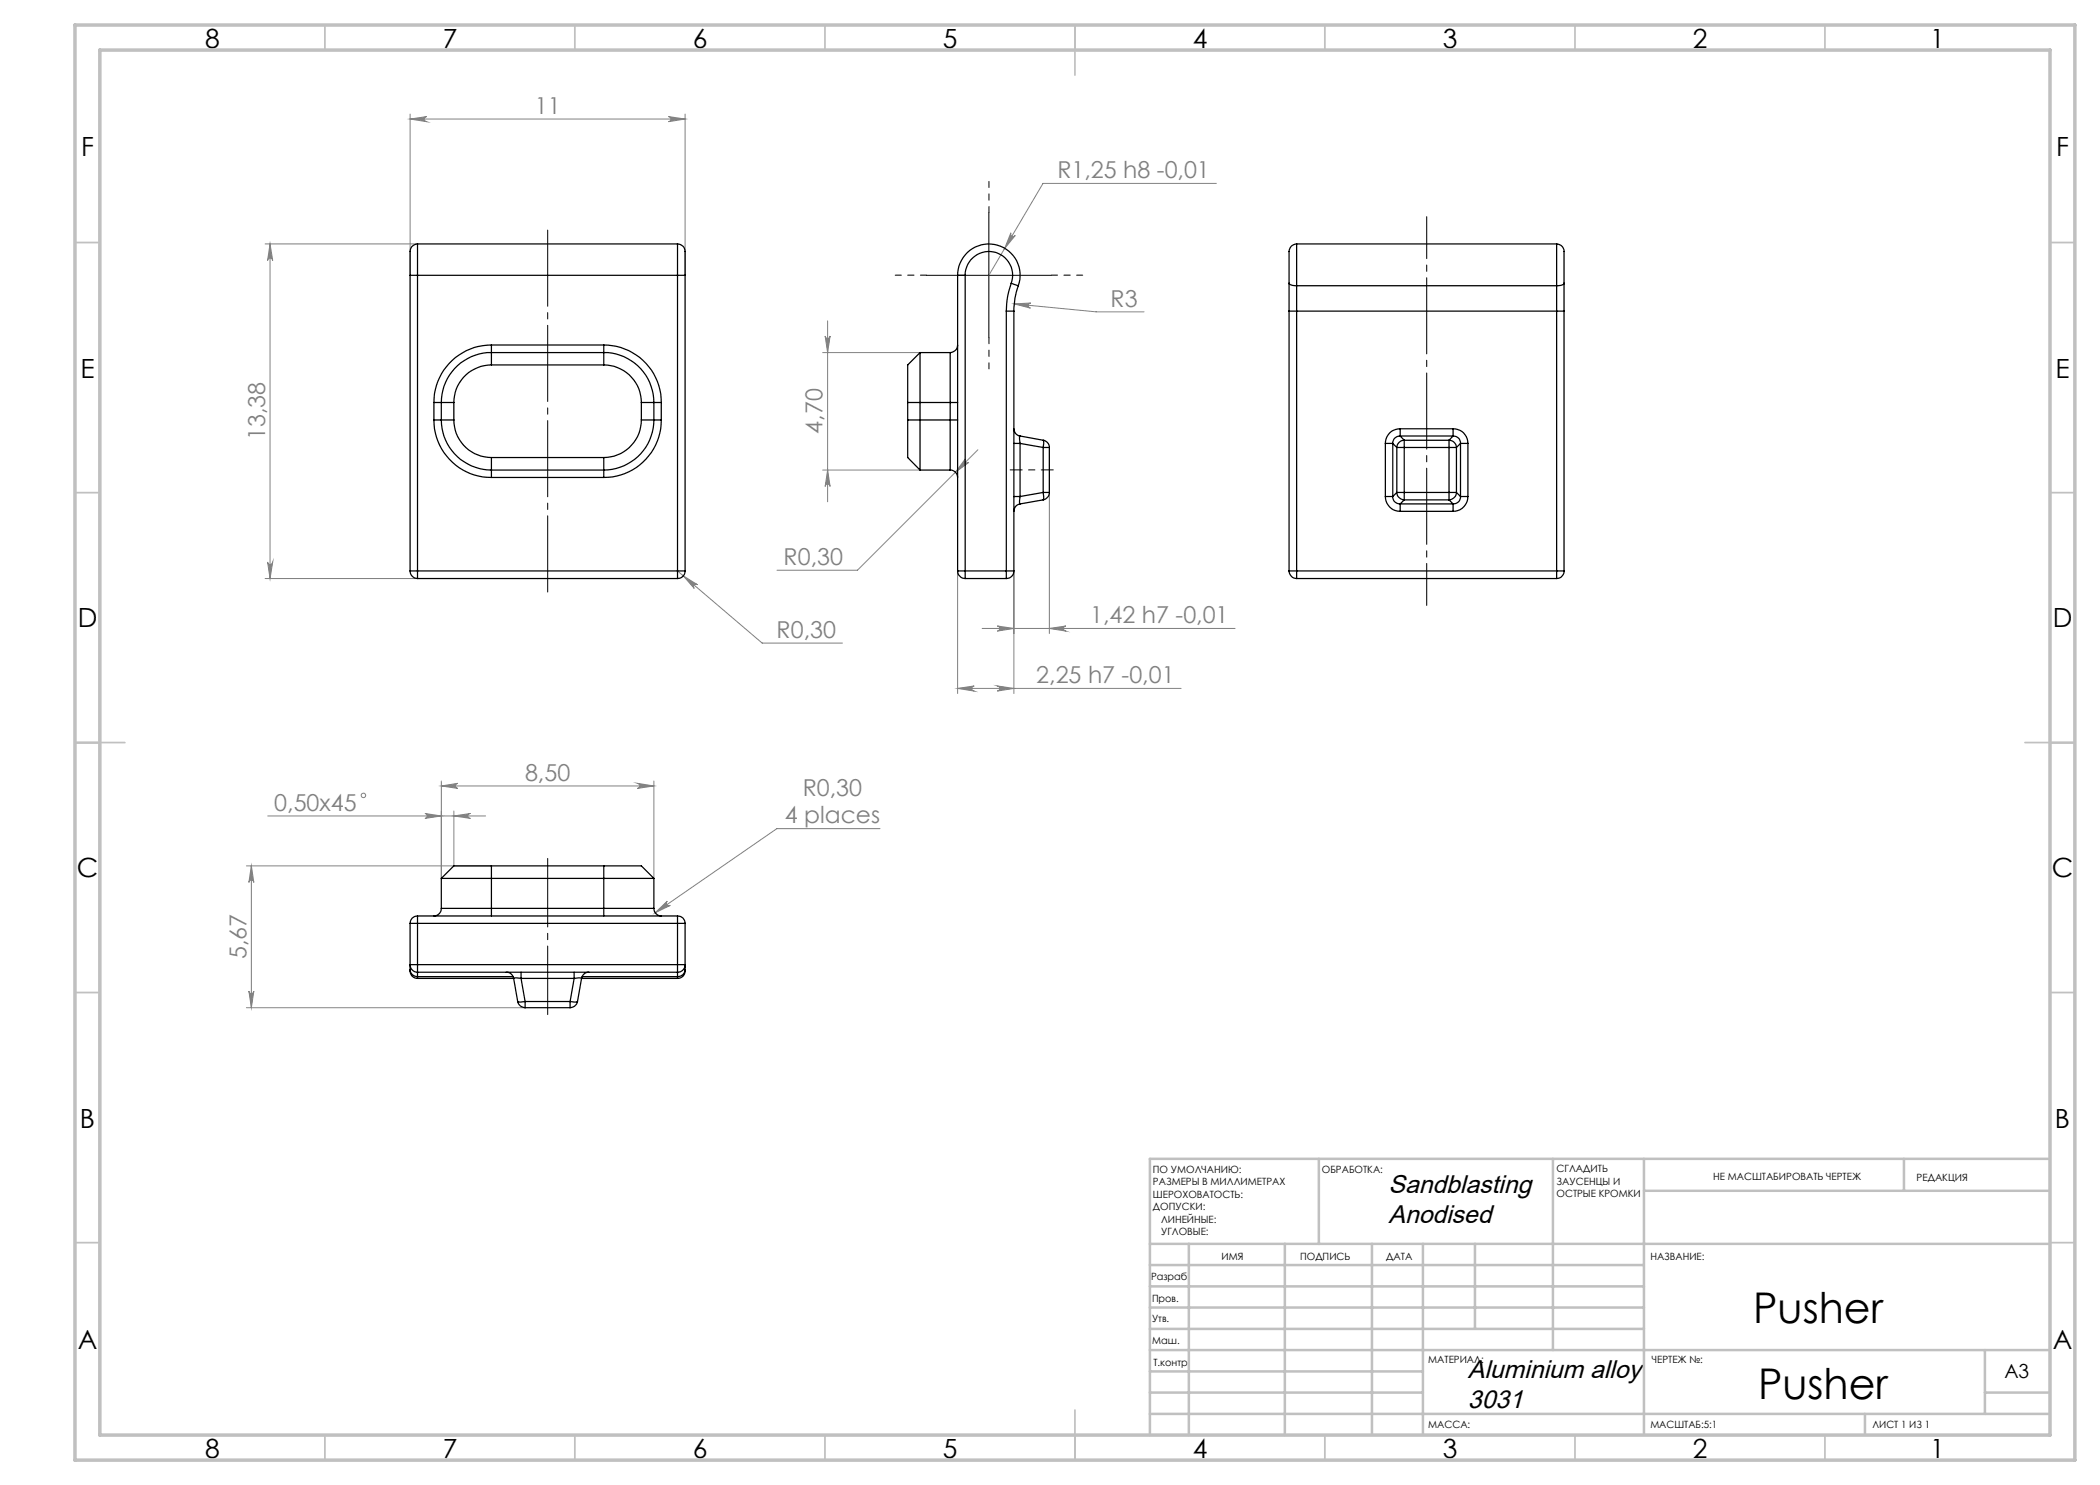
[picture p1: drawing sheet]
<svg xmlns="http://www.w3.org/2000/svg" width="420mm" height="297mm" viewBox="0 0 420 297" stroke-linecap="round" stroke-linejoin="round" font-family="sans-serif">
<g fill="none" stroke="#808080" stroke-width=".2">
<path d="M82 23.8l3.3-.5a.51 .51 0 0 0-.5 .5 .51 .51 0 0 0 .5 .5zM82 22.8v32.3M82 23.8h55M133.7 23.3l3.3 .5-3.3 .5a.51 .51 0 0 0 .5-.5 .51 .51 0 0 0-.5-.5zM137 22.8v32.3M243.3 36.7h-34.7l-10.8 18.4M53 48.8h30.5M54 48.8l.5 3.3a.51 .51 0 0 0-.5-.5 .51 .51 0 0 0-.5 .5zM54 48.8v66.9M202.2 46.6a.52 .52 0 0 0 .2 .6 .52 .52 0 0 0 .7-.1l-2.2 2.6zM164.5 70.5h19.5M165 67.2a.49 .49 0 0 0 .5 .5 .49 .49 0 0 0 .5-.5l-.5 3.3z"/>
<path d="M165.5 64.2v36.2M202.8 60.8l3.4-.2a.51 .51 0 0 0-.5 .5 .51 .51 0 0 0 .4 .5zM202.8 60.8l16.4 1.6h9.6M164.5 94h19.5M165.5 94l.5 3.3a.49 .49 0 0 0-.5-.5 .49 .49 0 0 0-.5 .5zM193.1 91.8a.5 .5 0 0 0 0 .6 .5 .5 0 0 0 .7 .1l-2.7 1.9zM195.6 90l-24.1 24h-16.1M209.9 98.5v28.2M53 115.7h30.5M53.5 112.4a.51 .51 0 0 0 .5 .5 .51 .51 0 0 0 .5-.5l-.5 3.3zM135.5 114.2l16.9 14.4h16.1M136.7 115.2l2.8 1.7a.49 .49 0 0 0-.7 .1 .49 .49 0 0 0 .1 .7z"/>
<path d="M191.5 114.2v24.5M202.8 114.2v24.5M191.5 137.7h44.7M191.5 137.7l3.3-.5a.51 .51 0 0 0-.5 .5 .51 .51 0 0 0 .5 .5zM196.4 125.7h50.6M199.5 137.2l3.3 .5-3.3 .5a.51 .51 0 0 0 .5-.5 .51 .51 0 0 0-.5-.5zM199.5 125.2l3.3 .5-3.3 .5a.51 .51 0 0 0 .5-.5 .51 .51 0 0 0-.5-.5zM209.9 125.7l3.3-.5a.51 .51 0 0 0-.5 .5 .51 .51 0 0 0 .5 .5zM88.3 156.2v19.5M88.3 157.2h42.5M88.3 157.2l3.3-.5a.51 .51 0 0 0-.5 .5 .51 .51 0 0 0 .5 .5zM127.5 156.7l3.3 .5-3.3 .5a.51 .51 0 0 0 .5-.5 .51 .51 0 0 0-.5-.5z"/>
<path d="M130.8 156.2v19.5M49.3 173.2h49M50.3 173.2v28.3M50.3 173.2l.5 3.3a.49 .49 0 0 0-.5-.5 .49 .49 0 0 0-.5 .5zM53.6 163.2h43.5M85 162.7l3.3 .5-3.3 .5a.49 .49 0 0 0 .4-.5 .49 .49 0 0 0-.4-.5zM90.8 163.2l3.3-.5a.49 .49 0 0 0-.5 .5 .49 .49 0 0 0 .5 .5zM90.8 162.2v11M176 165.7h-20.6l-24.4 16.9M49.8 198.2a.49 .49 0 0 0 .5 .5 .49 .49 0 0 0 .5-.5l-.5 3.3zM131 182.6l2.5-2.4a.52 .52 0 0 0-.1 .7 .52 .52 0 0 0 .7 .2zM49.3 201.5h55.7"/>
<circle cx="72.7" cy="159.1" r=".44"/>
</g>
<path d="M109.5 118.9v-73.3" fill="none" stroke="#000" stroke-width=".2" stroke-dasharray="15.2 1.3 1.3 1.3" stroke-dashoffset="-.5"/>
<path d="M202 94h8.7" fill="none" stroke="#000" stroke-width=".2" stroke-dasharray="15.2 1.3 1.3 1.3" stroke-dashoffset="12.8"/>
<path d="M185.3 55h-6.3M197.8 42.5v-6.2M210.3 55h6.2M197.8 67.5v6.3" fill="none" stroke="#000" stroke-width=".2" stroke-dasharray="15.2 1.3 1.3 1.3" stroke-dashoffset="14"/>
<path d="M109.5 202.9v-31.2" fill="none" stroke="#000" stroke-width=".2" stroke-dasharray="15.2 1.3 1.3 1.3" stroke-dashoffset="1.5"/>
<path d="M285.3 121.1v-77.8" fill="none" stroke="#000" stroke-width=".2" stroke-dasharray="15.2 1.3 1.3 1.3" stroke-dashoffset="6.8"/>
<path d="M185.3 55.1h25M197.8 42.5v25.1" fill="none" stroke="#000" stroke-width=".2"/>
<g fill="none" stroke="#c0c0c0" stroke-width=".35">
<path d="M65 5v5M115 5v5M165 5v5M215 5v10M265 5v5M315 5v5M365 5v5M15 48.5h5M410 48.5h5M15 98.5h5M410 98.5h5M15 148.5h10"/>
<path d="M405 148.5h10M15 198.5h5M410 198.5h5M15 248.5h5M410 248.5h5M65 287v5M115 287v5M165 287v5M215 282v10M265 287v5M315 287v5M365 287v5"/>
</g>
<g fill="none" stroke="#c0c0c0" stroke-width=".5">
<path d="M263.8 231.8v17M310.6 231.8v38.2M328.8 231.8v55.2M328.8 238.2h81.2M380.8 231.8v6.4M410 231.8h-180v55.2M230 248.8h180M230 257.3h98.8M230 253h98.8M237.8 248.8v38.2M257 248.8v38.2M274.4 248.8v38.2"/>
<path d="M284.6 248.8v38.2M295 248.8v17M230 265.8h98.8M230 261.5h98.8M230 278.5h54.6M230 274.3h54.6M230 270h180M397 278.5h13M397 270v12.8M230 282.8h180M373 282.8v4.2"/>
</g>
<path d="M15 5h400v287h-400zM20 10h390v277h-390z" fill="none" stroke="#c0c0c0" stroke-width=".7"/>
<g fill="#808080">
<path d="M199.5 137.2l3.3 .5-3.3 .5a.51 .51 0 0 0 .5-.5 .51 .51 0 0 0-.5-.5zM191.5 137.7l3.3-.5a.51 .51 0 0 0-.5 .5 .51 .51 0 0 0 .5 .5zM209.9 125.7l3.3-.5a.51 .51 0 0 0-.5 .5 .51 .51 0 0 0 .5 .5zM199.5 125.2l3.3 .5-3.3 .5a.51 .51 0 0 0 .5-.5 .51 .51 0 0 0-.5-.5zM127.5 156.7l3.3 .5-3.3 .5a.51 .51 0 0 0 .5-.5 .51 .51 0 0 0-.5-.5zM88.3 157.2l3.3-.5a.51 .51 0 0 0-.5 .5 .51 .51 0 0 0 .5 .5z"/>
<path d="M82 23.8l3.3-.5a.51 .51 0 0 0-.5 .5 .51 .51 0 0 0 .5 .5zM133.7 23.3l3.3 .5-3.3 .5a.51 .51 0 0 0 .5-.5 .51 .51 0 0 0-.5-.5zM136.7 115.2l2.2 2.5a.49 .49 0 0 1-.1-.7 .49 .49 0 0 1 .7-.1zM202.2 46.6l-1.3 3.1 2.2-2.6a.52 .52 0 0 1-.7 .1 .52 .52 0 0 1-.2-.6zM202.8 60.8l3.3 .8a.51 .51 0 0 1-.5-.5 .51 .51 0 0 1 .6-.5zM193.1 91.8l-2 2.6 2.7-1.9a.5 .5 0 0 1-.7-.1 .5 .5 0 0 1 0-.6zM85 162.7l3.3 .5-3.3 .5a.49 .49 0 0 0 .4-.5 .49 .49 0 0 0-.4-.5zM90.8 163.2l3.3-.5a.49 .49 0 0 0-.5 .5 .49 .49 0 0 0 .5 .5zM131 182.6l3.1-1.5a.52 .52 0 0 1-.7-.2 .52 .52 0 0 1 .1-.7z"/>
<path d="M53.5 112.4a.51 .51 0 0 0 .5 .5 .51 .51 0 0 0 .5-.5l-.5 3.3zM54 48.8l.5 3.3a.51 .51 0 0 0-.5-.5 .51 .51 0 0 0-.5 .5z"/>
<path d="M165 67.2a.49 .49 0 0 0 .5 .5 .49 .49 0 0 0 .5-.5l-.5 3.3zM165.5 94l.5 3.3a.49 .49 0 0 0-.5-.5 .49 .49 0 0 0-.5 .5zM50.3 173.2l.5 3.3a.49 .49 0 0 0-.5-.5 .49 .49 0 0 0-.5 .5zM49.8 198.2a.49 .49 0 0 0 .5 .5 .49 .49 0 0 0 .5-.5l-.5 3.3z"/>
</g>
<g fill="none" stroke="#000" stroke-width=".25">
<path d="M82 55.1h1.5M82 55.1v59.1M83.5 48.8a1.7 1.7 0 0 0-1.5 2.1v4.2M83.5 48.8v6.3M83.5 48.8h52M83.5 55.1v59.1M83.5 55.1h52M135.5 48.8a1.7 1.7 0 0 1 1.5 2.1v4.2M135.5 55.1h1.5M135.5 48.8v6.3M135.5 55.1v59.1M137 55.1v59.1"/>
<path d="M191.5 55.1h1.5M191.5 55.1a6.2 6.2 0 0 1 7.3-6.2 6.2 6.2 0 0 1 4.9 8.2M191.5 55.1v59.1M193 55.1a4.7 4.7 0 0 1 5.6-4.7 4.7 4.7 0 0 1 3.6 6.3M193 55.1v59.1M202.2 56.7l1.5 .4M202.2 56.7a16.2 16.2 0 0 0-.9 5.5M203.7 57.1a14.4 14.4 0 0 0-.9 5.1M257.8 56.7a1.6 1.6 0 0 0 1.5 .4M257.8 56.7v5.5M259.3 48.8a1.88 1.88 0 0 0-1.5 2.4v5.5M259.3 57.1v5.1"/>
<path d="M259.3 48.8v8.3M259.3 48.8h52M259.3 57.1h52M311.3 48.8a1.7 1.7 0 0 1 1.5 2.1v5.8M311.3 57.1v5.1M311.3 48.8v8.3M312.8 56.7a1.47 1.47 0 0 1-1.5 .4M312.8 56.7v5.5M98.3 73a7.5 7.5 0 0 0-7.5 7.5M98.3 70.5a10 10 0 0 0-10 10M98.3 69v1.5M98.3 69a11.5 11.5 0 0 0-11.5 11.5"/>
<path d="M98.3 73h22.5M98.3 70.5v2.5M98.3 70.5h22.5M98.3 69h22.5M120.8 73a7.5 7.5 0 0 1 7.5 7.5M120.8 70.5a10 10 0 0 1 10 10M120.8 69v1.5M120.8 69a11.5 11.5 0 0 1 11.5 11.5M120.8 70.5v2.5M184 70.5v23.5M184 70.5l-2.5 2.5v7.5M184 70.5h6"/>
<path d="M190 70.5v10M191.5 69a1.51 1.51 0 0 1-1.5 1.5M201.3 62.2h1.5M201.3 62.2v52M202.8 62.2v52M257.8 62.2h1.5M257.8 62.2v52M259.3 62.2h52M259.3 62.2v52M311.3 62.2h1.5M311.3 62.2v52M312.8 62.2v52"/>
<path d="M86.8 84a11.5 11.5 0 0 0 11.5 11.5M86.8 84h1.5M86.8 80.5h1.5M86.8 80.5v3.5M88.3 84a10 10 0 0 0 10 10M88.3 80.5h2.5M88.3 84h2.5M88.3 80.5v3.5M90.8 84a7.5 7.5 0 0 0 7.5 7.5M90.8 80.5v3.5M98.3 94v1.5M98.3 91.5h22.5"/>
<path d="M98.3 91.5v2.5M98.3 94h22.5M98.3 95.5h22.5M120.8 94v1.5M120.8 91.5v2.5M128.3 84a7.6 7.6 0 0 1-7.5 7.5M128.3 80.5v3.5M128.3 80.5h2.5M128.3 84h2.5M130.8 84a10 10 0 0 1-10 10M130.8 80.5h1.5M130.8 84h1.5"/>
<path d="M130.8 80.5v3.5M132.3 84a11.5 11.5 0 0 1-11.5 11.5M132.3 80.5v3.5M181.5 84v7.5l2.5 2.5M181.5 80.5h8.5M181.5 84h8.5M181.5 80.5v3.5M184 94h6M190 84v10M190 84h1.5M190 94a1.45 1.45 0 0 1 1.5 1.5M190 80.5h1.5"/>
<path d="M190 80.5v3.5M202.8 88.7h1.2M202.8 85.8a1.47 1.47 0 0 0 1.2 1.4M202.8 99.3h1.2M204 87.2l-.1 .3 .1 1.2M204 99.3l-.1 .9 .1 .6M204 88.7v10.6M204 88.7l4.6 .8M204 87.2l4.6 .8M208.6 88l.1 .3-.1 1.2M208.6 98.5l.1 .8-.1 .7M208.6 98.5h1.3"/>
<path d="M208.6 88a1.47 1.47 0 0 1 1.3 1.5M208.6 89.5h1.3M208.6 100l-4.6 .8M208.6 98.5l-4.6 .8M208.6 89.5v9M209.9 98.5a1.54 1.54 0 0 1-1.3 1.5M209.9 89.5v9M277.1 99.3a2.95 2.95 0 0 0 2.9 3M277.1 99.3h1.5M277.1 88.7h1.5M277.1 88.7v10.6M278.6 99.3a1.39 1.39 0 0 0 1.4 1.5"/>
<path d="M278.6 88.7l.8 .8M278.6 88.7v10.6M279.4 89.5h1.4M279.4 98.5h1.4M279.4 98.5a1.57 1.57 0 0 0 1.4 1.5M279.4 89.5v9M279.4 98.5l-.8 .8M280 87.2a1.39 1.39 0 0 0-1.4 1.5M280 85.8v1.4M280 85.8a2.89 2.89 0 0 0-2.9 2.9M280 87.2l.8 .8M280 87.2h10.6"/>
<path d="M280 85.8h10.6M280.8 98.5v1.5M280.8 88v1.5M280.8 88a1.51 1.51 0 0 0-1.4 1.5M280.8 100h9M280.8 98.5h9M280.8 88h9M280.8 89.5h9M280.8 89.5v9M280.8 100l-.8 .8M289.8 98.5v1.5M289.8 98.5h1.5"/>
<path d="M289.8 89.5h1.5M289.8 88v1.5M289.8 88a1.51 1.51 0 0 1 1.5 1.5M289.8 89.5v9M289.8 100l.8 .8M290.6 87.2a1.39 1.39 0 0 1 1.5 1.5M290.6 85.8a2.89 2.89 0 0 1 3 2.9M290.6 85.8v1.4M290.6 87.2l-.8 .8M291.3 98.5a1.57 1.57 0 0 1-1.5 1.5M291.3 89.5v9M291.3 98.5l.8 .8"/>
<path d="M292.1 99.3a1.39 1.39 0 0 1-1.5 1.5M292.1 99.3h1.5M292.1 88.7h1.5M292.1 88.7l-.8 .8M292.1 88.7v10.6M293.6 99.3a2.95 2.95 0 0 1-3 3M293.6 88.7v10.6M82 114.2a1.51 1.51 0 0 0 1.5 1.5M82 114.2h1.5M83.5 114.2v1.5M83.5 115.7h52M83.5 114.2h52"/>
<path d="M135.5 114.2h1.5M135.5 114.2v1.5M137 114.2a1.51 1.51 0 0 1-1.5 1.5M191.5 114.2h1.5M191.5 114.2a1.57 1.57 0 0 0 1.5 1.5M193 114.2v1.5M193 115.7h8.3M193 114.2h8.3M201.3 114.2v1.5M201.3 114.2h1.5M202.8 114.2a1.51 1.51 0 0 1-1.5 1.5M204 100.8a1.47 1.47 0 0 0-1.2 1.5"/>
<path d="M257.8 114.2h1.5M257.8 114.2a1.57 1.57 0 0 0 1.5 1.5M259.3 114.2v1.5M259.3 115.7h52M259.3 114.2h52M280 100.8v1.5M280 100.8h10.6M280 102.3h10.6M290.6 100.8v1.5M311.3 114.2h1.5M311.3 114.2v1.5M312.8 114.2a1.51 1.51 0 0 1-1.5 1.5"/>
<path d="M88.3 175.7h42.5M88.3 175.7v6M98.3 173.2h-7.5l-2.5 2.5M98.3 173.2v8.5M98.3 173.2h22.5M120.8 173.2h7.5l2.5 2.5M120.8 173.2v8.5M130.8 175.7v6M82 193.9a1.52 1.52 0 0 0 1.5 1.8M82 192.9a1.51 1.51 0 0 0 1.5 1.5M82 192.9h1.5M82 184.7h1.5"/>
<path d="M82 193.9a1.45 1.45 0 0 0 1.5 1.4M82 192.9v1M82 184.7v8.2M83.5 192.9v1.5M83.5 183.2v1.5M83.5 183.2a1.45 1.45 0 0 0-1.5 1.5M83.5 194.4v.9M83.5 195.3v.4M83.5 184.7v8.2M83.5 195.7h19.2M83.5 194.4h52M83.5 192.9h52"/>
<path d="M83.5 184.7h52M83.5 183.2h52M83.5 195.3h19.1M88.3 181.7a1.51 1.51 0 0 1-1.5 1.5M88.3 181.7h10M98.3 181.7v1.5M98.3 181.7h22.5M101.2 194.4a1.47 1.47 0 0 1 1.5 1.3M102.7 195.7l.3-.1 1.2 .1M102.7 195.7l.8 4.6M104.2 194.4v1.3M104.2 195.7h10.6"/>
<path d="M104.2 195.7l.8 4.6M114.8 195.7l.9-.1 .6 .1M114.8 194.4v1.3M114.8 195.7l-.8 4.6M116.3 195.7h19.2M116.3 195.7l-.8 4.6M116.4 195.3h19.1M117.8 194.4a1.47 1.47 0 0 0-1.5 1.3M120.8 181.7v1.5M120.8 181.7h10M130.8 181.7a1.51 1.51 0 0 0 1.5 1.5M135.5 192.9v1.5"/>
<path d="M135.5 192.9h1.5M135.5 184.7h1.5M135.5 183.2v1.5M135.5 183.2a1.45 1.45 0 0 1 1.5 1.5M135.5 194.4v.9M135.5 195.3v.4M135.5 184.7v8.2M137 193.9a1.52 1.52 0 0 1-1.5 1.8M137 192.9a1.51 1.51 0 0 1-1.5 1.5M137 193.9a1.45 1.45 0 0 1-1.5 1.4M137 192.9v1M137 184.7v8.2"/>
<path d="M103.5 200.3l.3 .1 1.2-.1M103.5 200.3a1.54 1.54 0 0 0 1.5 1.2M105 200.3v1.2M105 200.3h9M105 201.5h9M114 200.3l.8 .1 .7-.1M114 200.3v1.2M115.5 200.3a1.54 1.54 0 0 1-1.5 1.2"/>
</g>
<g font-size="8.5">
<text x="350.6" y="264.5">Pusher</text>
<text x="351.6" y="279.7">Pusher</text>
</g>
<g font-size="5.3">
<text x="41" y="9.5">8</text>
<text x="88.5" y="9.5">7</text>
<text x="138.5" y="9.5">6</text>
<text x="188.5" y="9.5">5</text>
<text x="238.5" y="9.5">4</text>
<text x="288.5" y="9.5">3</text>
<text x="338.5" y="9.5">2</text>
<text x="386" y="9.5">1</text>
<text x="16.2" y="31.2">F</text>
<text x="411.2" y="31.2">F</text>
<text x="16.1" y="75.5">E</text>
<text x="411.1" y="75.5">E</text>
<text x="15.5" y="125.5">D</text>
<text x="410.5" y="125.5">D</text>
<text x="15.4" y="175.5">C</text>
<text x="410.4" y="175.5">C</text>
<text x="16" y="225.5">B</text>
<text x="411" y="225.5">B</text>
<text x="15.5" y="269.7">A</text>
<text x="410.5" y="269.7">A</text>
<text x="41" y="291.5">8</text>
<text x="88.5" y="291.5">7</text>
<text x="138.5" y="291.5">6</text>
<text x="188.5" y="291.5">5</text>
<text x="238.5" y="291.5">4</text>
<text x="288.5" y="291.5">3</text>
<text x="338.5" y="291.5">2</text>
<text x="386" y="291.5">1</text>
</g>
<g font-size="5.1">
<text x="277.7" y="238.6">Sandblasting</text>
<text x="277.7" y="244.5">Anodised</text>
<text x="293.6" y="275.6">Aluminium alloy</text>
<text x="293.6" y="281.5">3031</text>
</g>
<g font-size="4.7" fill="#808080">
<text x="107" y="22.8">11</text>
<text x="211.5" y="35.6">R1,25 h8 -0,01</text>
<text x="222.1" y="61.3">R3</text>
<text x="53" y="88.1" transform="rotate(-90 53 88.1)">13,38</text>
<text x="164.5" y="86.8" transform="rotate(-90 164.5 86.8)">4,70</text>
<text x="156.7" y="113">R0,30</text>
<text x="218.1" y="124.6">1,42 h7 -0,01</text>
<text x="155.3" y="127.6">R0,30</text>
<text x="207.3" y="136.6">2,25 h7 -0,01</text>
<text x="105" y="156.2">8,50</text>
<text x="160.5" y="159.1">R0,30</text>
<text x="54.9" y="162.1">0,50x45</text>
<text x="157" y="164.7">4 places</text>
<text x="49.3" y="191.9" transform="rotate(-90 49.3 191.9)">5,67</text>
</g>
<text font-size="3.9" x="400.9" y="275.5">A3</text>
<g font-size="2">
<text x="230.6" y="234.6">ПО УМОЛЧАНИЮ:</text>
<text x="230.6" y="237.1">РАЗМЕРЫ В МИЛЛИМЕТРАХ</text>
<text x="230.6" y="239.6">ШЕРОХОВАТОСТЬ:</text>
<text x="264.4" y="234.6">ОБРАБОТКА:</text>
<text x="311.3" y="234.5">СГЛАДИТЬ</text>
<text x="311.3" y="237">ЗАУСЕНЦЫ И</text>
<text x="311.3" y="239.5">ОСТРЫЕ КРОМКИ</text>
<text x="342.6" y="236">НЕ МАСШТАБИРОВАТЬ ЧЕРТЕЖ</text>
<text x="383.3" y="236.2">РЕДАКЦИЯ</text>
<text x="230.6" y="242.1">ДОПУСКИ:</text>
<text x="232.2" y="244.6">ЛИНЕЙНЫЕ:</text>
<text x="232.2" y="247.1">УГЛОВЫЕ:</text>
<text x="244.3" y="252">ИМЯ</text>
<text x="260" y="251.9">ПОДПИСЬ</text>
<text x="277.2" y="251.9">ДАТА</text>
<text x="330.1" y="251.9">НАЗВАНИЕ:</text>
<text x="230.2" y="256.1">Разраб.</text>
<text x="230.4" y="260.3">Пров.</text>
<text x="230.4" y="264.4">Утв.</text>
<text x="230.5" y="268.8">Маш.</text>
<text x="230.7" y="273.1">Т.контр</text>
<text x="285.6" y="272.5">МАТЕРИАЛ:</text>
<text x="330.4" y="272.5">ЧЕРТЕЖ №:</text>
<text x="285.6" y="285.5">МАССА:</text>
<text x="330.1" y="285.6">МАСШТАБ:5:1</text>
<text x="374.5" y="285.6">ЛИСТ 1 ИЗ 1</text>
</g>
</svg>
